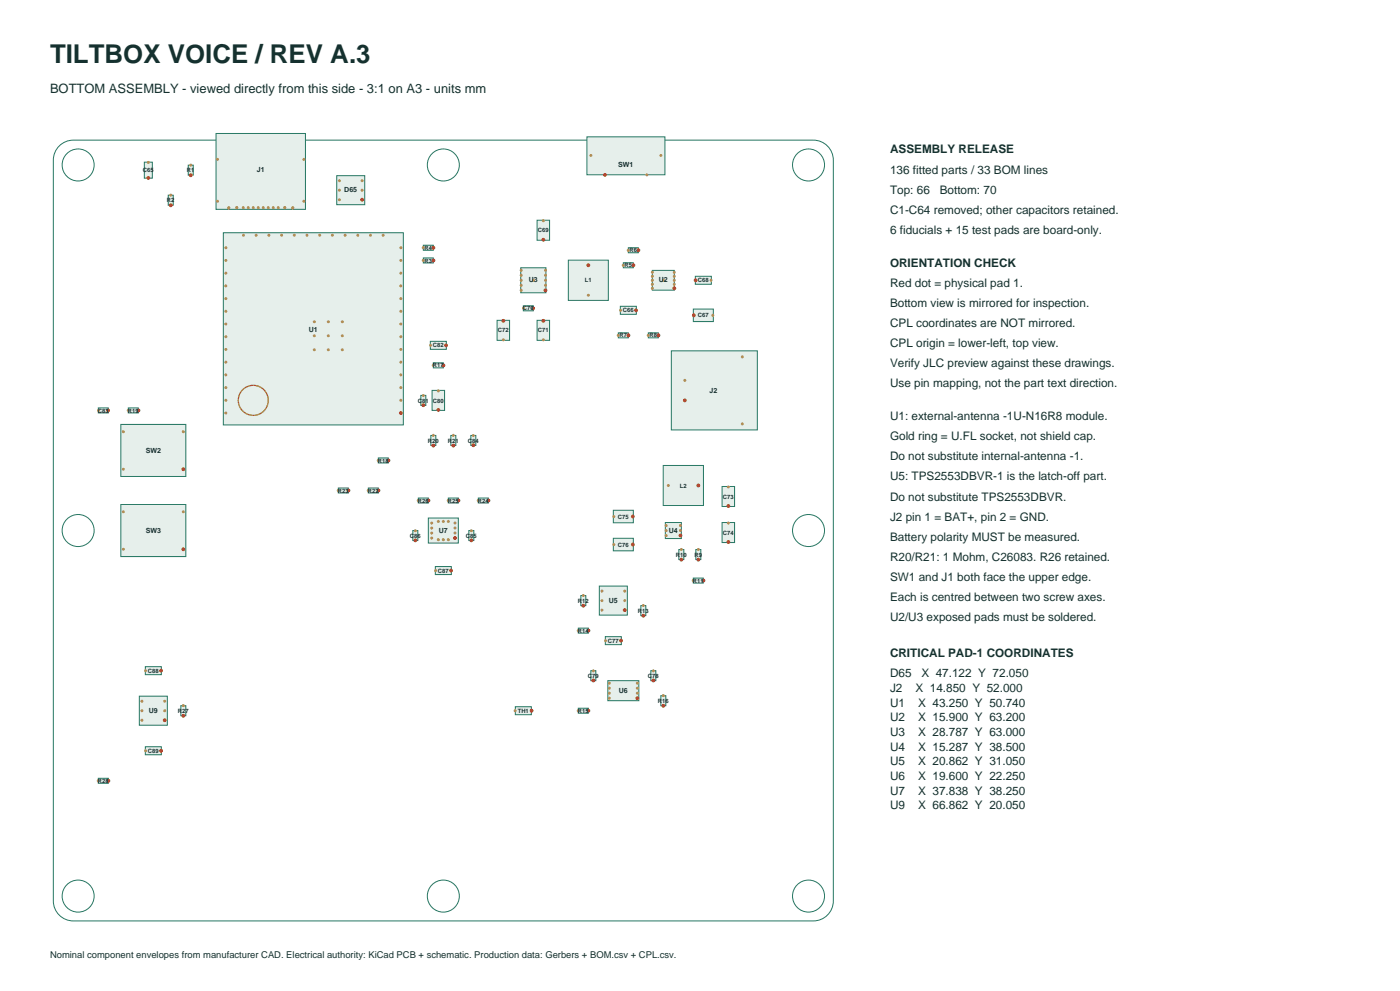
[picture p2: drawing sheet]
<svg xmlns="http://www.w3.org/2000/svg" width="420mm" height="297mm" viewBox="0 0 420 297" stroke-linecap="round" stroke-linejoin="round" font-family="sans-serif">
<g fill="none" stroke="#267763" stroke-width=".3">
<path d="M17.8 43.8a6 6 0 0 1 4.2-1.8h222a6 6 0 0 1 6 6v222a6 6 0 0 1-6 6h-222a6 6 0 0 1-6-6v-222a6 6 0 0 1 1.8-4.2z"/>
<circle cx="23.4" cy="49.4" r="4.8"/>
<circle cx="133" cy="49.4" r="4.8"/>
<circle cx="242.6" cy="49.4" r="4.8"/>
<circle cx="23.4" cy="159" r="4.8"/>
<circle cx="242.6" cy="159" r="4.8"/>
<circle cx="23.4" cy="268.6" r="4.8"/>
<circle cx="133" cy="268.6" r="4.8"/>
<circle cx="242.6" cy="268.6" r="4.8"/>
</g>
<path d="M43.3 48.6h2.4v4.8h-2.4z" fill-rule="evenodd" fill="#e6efeb" stroke="#267763" stroke-width=".3"/>
<g fill="#bf9c46">
<circle cx="44.5" cy="53.3" r=".45"/>
<circle cx="44.5" cy="48.7" r=".45"/>
</g>
<circle cx="44.5" cy="53.3" r=".57" fill="#bc3f2b"/>
<path d="M186.1 91.8h4.8v2.4h-4.8z" fill-rule="evenodd" fill="#e6efeb" stroke="#267763" stroke-width=".3"/>
<g fill="#bf9c46">
<circle cx="190.8" cy="93" r=".45"/>
<circle cx="186.2" cy="93" r=".45"/>
</g>
<circle cx="190.8" cy="93" r=".57" fill="#bc3f2b"/>
<path d="M208 92.6h6v3.8h-6z" fill-rule="evenodd" fill="#e6efeb" stroke="#267763" stroke-width=".3"/>
<g fill="#bf9c46">
<circle cx="208.1" cy="94.5" r=".45"/>
<circle cx="213.8" cy="94.5" r=".45"/>
</g>
<circle cx="208.1" cy="94.5" r=".57" fill="#bc3f2b"/>
<path d="M208.6 82.8h4.8v2.4h-4.8z" fill-rule="evenodd" fill="#e6efeb" stroke="#267763" stroke-width=".3"/>
<g fill="#bf9c46">
<circle cx="208.7" cy="84" r=".45"/>
<circle cx="213.3" cy="84" r=".45"/>
</g>
<circle cx="208.7" cy="84" r=".57" fill="#bc3f2b"/>
<path d="M161.1 66h3.8v6h-3.8z" fill-rule="evenodd" fill="#e6efeb" stroke="#267763" stroke-width=".3"/>
<g fill="#bf9c46">
<circle cx="163" cy="71.8" r=".45"/>
<circle cx="163" cy="66.1" r=".45"/>
</g>
<circle cx="163" cy="71.9" r=".57" fill="#bc3f2b"/>
<path d="M157 91.7h3v1.4h-3z" fill-rule="evenodd" fill="#e6efeb" stroke="#267763" stroke-width=".3"/>
<g fill="#bf9c46">
<circle cx="159.9" cy="92.4" r=".45"/>
<circle cx="157.1" cy="92.4" r=".45"/>
</g>
<circle cx="159.9" cy="92.4" r=".57" fill="#bc3f2b"/>
<path d="M161.1 96h3.8v6h-3.8z" fill-rule="evenodd" fill="#e6efeb" stroke="#267763" stroke-width=".3"/>
<g fill="#bf9c46">
<circle cx="163" cy="96.1" r=".45"/>
<circle cx="163" cy="101.8" r=".45"/>
</g>
<circle cx="163" cy="96.2" r=".57" fill="#bc3f2b"/>
<path d="M149.1 96h3.8v6h-3.8z" fill-rule="evenodd" fill="#e6efeb" stroke="#267763" stroke-width=".3"/>
<g fill="#bf9c46">
<circle cx="151" cy="96.1" r=".45"/>
<circle cx="151" cy="101.8" r=".45"/>
</g>
<circle cx="151" cy="96.2" r=".57" fill="#bc3f2b"/>
<path d="M216.6 145.8h3.8v6h-3.8z" fill-rule="evenodd" fill="#e6efeb" stroke="#267763" stroke-width=".3"/>
<g fill="#bf9c46">
<circle cx="218.5" cy="151.7" r=".45"/>
<circle cx="218.5" cy="146" r=".45"/>
</g>
<circle cx="218.5" cy="151.7" r=".57" fill="#bc3f2b"/>
<path d="M216.6 156.6h3.8v6h-3.8z" fill-rule="evenodd" fill="#e6efeb" stroke="#267763" stroke-width=".3"/>
<g fill="#bf9c46">
<circle cx="218.5" cy="162.4" r=".45"/>
<circle cx="218.5" cy="156.8" r=".45"/>
</g>
<circle cx="218.5" cy="162.5" r=".57" fill="#bc3f2b"/>
<path d="M184 152.9h6v3.8h-6z" fill-rule="evenodd" fill="#e6efeb" stroke="#267763" stroke-width=".3"/>
<g fill="#bf9c46">
<circle cx="189.8" cy="154.8" r=".45"/>
<circle cx="184.1" cy="154.8" r=".45"/>
</g>
<circle cx="189.8" cy="154.8" r=".57" fill="#bc3f2b"/>
<path d="M184 161.3h6v3.8h-6z" fill-rule="evenodd" fill="#e6efeb" stroke="#267763" stroke-width=".3"/>
<g fill="#bf9c46">
<circle cx="189.8" cy="163.2" r=".45"/>
<circle cx="184.1" cy="163.2" r=".45"/>
</g>
<circle cx="189.8" cy="163.2" r=".57" fill="#bc3f2b"/>
<path d="M181.6 190.8h4.8v2.4h-4.8z" fill-rule="evenodd" fill="#e6efeb" stroke="#267763" stroke-width=".3"/>
<g fill="#bf9c46">
<circle cx="186.3" cy="192" r=".45"/>
<circle cx="181.7" cy="192" r=".45"/>
</g>
<circle cx="186.3" cy="192" r=".57" fill="#bc3f2b"/>
<path d="M195.3 201h1.5v3h-1.5z" fill-rule="evenodd" fill="#e6efeb" stroke="#267763" stroke-width=".3"/>
<g fill="#bf9c46">
<circle cx="196" cy="203.9" r=".45"/>
<circle cx="196" cy="201.1" r=".45"/>
</g>
<circle cx="196" cy="203.9" r=".57" fill="#bc3f2b"/>
<path d="M177.2 201h1.5v3h-1.5z" fill-rule="evenodd" fill="#e6efeb" stroke="#267763" stroke-width=".3"/>
<g fill="#bf9c46">
<circle cx="178" cy="203.9" r=".45"/>
<circle cx="178" cy="201.1" r=".45"/>
</g>
<circle cx="178" cy="203.9" r=".57" fill="#bc3f2b"/>
<path d="M129.6 117h3.8v6h-3.8z" fill-rule="evenodd" fill="#e6efeb" stroke="#267763" stroke-width=".3"/>
<g fill="#bf9c46">
<circle cx="131.5" cy="122.9" r=".45"/>
<circle cx="131.5" cy="117.2" r=".45"/>
</g>
<circle cx="131.5" cy="122.9" r=".57" fill="#bc3f2b"/>
<path d="M126.2 118.5h1.5v3h-1.5z" fill-rule="evenodd" fill="#e6efeb" stroke="#267763" stroke-width=".3"/>
<g fill="#bf9c46">
<circle cx="127" cy="121.4" r=".45"/>
<circle cx="127" cy="118.6" r=".45"/>
</g>
<circle cx="127" cy="121.4" r=".57" fill="#bc3f2b"/>
<path d="M129.1 102.3h4.8v2.4h-4.8z" fill-rule="evenodd" fill="#e6efeb" stroke="#267763" stroke-width=".3"/>
<g fill="#bf9c46">
<circle cx="133.8" cy="103.5" r=".45"/>
<circle cx="129.2" cy="103.5" r=".45"/>
</g>
<circle cx="133.8" cy="103.5" r=".57" fill="#bc3f2b"/>
<path d="M29.5 122.2h3v1.5h-3z" fill-rule="evenodd" fill="#e6efeb" stroke="#267763" stroke-width=".3"/>
<g fill="#bf9c46">
<circle cx="32.4" cy="123" r=".45"/>
<circle cx="29.6" cy="123" r=".45"/>
</g>
<circle cx="32.4" cy="123" r=".57" fill="#bc3f2b"/>
<path d="M141.3 130.5h1.5v3h-1.5z" fill-rule="evenodd" fill="#e6efeb" stroke="#267763" stroke-width=".3"/>
<g fill="#bf9c46">
<circle cx="142" cy="133.4" r=".45"/>
<circle cx="142" cy="130.6" r=".45"/>
</g>
<circle cx="142" cy="133.4" r=".57" fill="#bc3f2b"/>
<path d="M140.6 159h1.6v3h-1.6z" fill-rule="evenodd" fill="#e6efeb" stroke="#267763" stroke-width=".3"/>
<g fill="#bf9c46">
<circle cx="141.4" cy="161.9" r=".45"/>
<circle cx="141.4" cy="159.1" r=".45"/>
</g>
<circle cx="141.4" cy="161.9" r=".57" fill="#bc3f2b"/>
<path d="M123.9 159h1.5v3h-1.5z" fill-rule="evenodd" fill="#e6efeb" stroke="#267763" stroke-width=".3"/>
<g fill="#bf9c46">
<circle cx="124.6" cy="161.9" r=".45"/>
<circle cx="124.6" cy="159.1" r=".45"/>
</g>
<circle cx="124.6" cy="161.9" r=".57" fill="#bc3f2b"/>
<path d="M130.6 169.8h4.8v2.4h-4.8z" fill-rule="evenodd" fill="#e6efeb" stroke="#267763" stroke-width=".3"/>
<g fill="#bf9c46">
<circle cx="135.3" cy="171" r=".45"/>
<circle cx="130.7" cy="171" r=".45"/>
</g>
<circle cx="135.3" cy="171" r=".57" fill="#bc3f2b"/>
<path d="M43.6 199.8h4.8v2.4h-4.8z" fill-rule="evenodd" fill="#e6efeb" stroke="#267763" stroke-width=".3"/>
<g fill="#bf9c46">
<circle cx="48.3" cy="201" r=".45"/>
<circle cx="43.7" cy="201" r=".45"/>
</g>
<circle cx="48.3" cy="201" r=".57" fill="#bc3f2b"/>
<path d="M43.6 223.8h4.8v2.4h-4.8z" fill-rule="evenodd" fill="#e6efeb" stroke="#267763" stroke-width=".3"/>
<g fill="#bf9c46">
<circle cx="48.3" cy="225" r=".45"/>
<circle cx="43.7" cy="225" r=".45"/>
</g>
<circle cx="48.3" cy="225" r=".57" fill="#bc3f2b"/>
<path d="M101 52.6h8.4v8.7h-8.4z" fill-rule="evenodd" fill="#e6efeb" stroke="#267763" stroke-width=".3"/>
<g fill="#bf9c46">
<circle cx="108.6" cy="59.9" r=".45"/>
<circle cx="108.6" cy="57" r=".45"/>
<circle cx="108.6" cy="54.2" r=".45"/>
<circle cx="101.8" cy="54.2" r=".45"/>
<circle cx="101.8" cy="57" r=".45"/>
<circle cx="101.8" cy="59.9" r=".45"/>
</g>
<circle cx="108.6" cy="59.8" r=".57" fill="#bc3f2b"/>
<path d="M64.8 40h26.8v22.7h-26.8z" fill-rule="evenodd" fill="#e6efeb" stroke="#267763" stroke-width=".3"/>
<g fill="#bf9c46">
<circle cx="87.8" cy="62.3" r=".45"/>
<circle cx="85.4" cy="62.2" r=".45"/>
<circle cx="82" cy="62.2" r=".45"/>
<circle cx="79" cy="62.2" r=".45"/>
<circle cx="77.5" cy="62.2" r=".45"/>
<circle cx="74.5" cy="62.2" r=".45"/>
<circle cx="71" cy="62.2" r=".45"/>
<circle cx="68.6" cy="62.3" r=".45"/>
<circle cx="73" cy="62.2" r=".45"/>
<circle cx="76" cy="62.2" r=".45"/>
<circle cx="80.5" cy="62.2" r=".45"/>
<circle cx="83.5" cy="62.2" r=".45"/>
<circle cx="91.2" cy="47.8" r=".45"/>
<circle cx="91.2" cy="60.3" r=".45"/>
<circle cx="65.3" cy="47.8" r=".45"/>
<circle cx="65.3" cy="60.3" r=".45"/>
</g>
<path d="M201.4 105.1h25.8v23.7h-25.8z" fill-rule="evenodd" fill="#e6efeb" stroke="#267763" stroke-width=".3"/>
<g fill="#bf9c46">
<circle cx="205.4" cy="120" r=".45"/>
<circle cx="205.4" cy="114" r=".45"/>
<circle cx="222.7" cy="127.1" r=".45"/>
<circle cx="222.7" cy="107" r=".45"/>
</g>
<circle cx="205.4" cy="120" r=".57" fill="#bc3f2b"/>
<path d="M170.5 78h12v12h-12z" fill-rule="evenodd" fill="#e6efeb" stroke="#267763" stroke-width=".3"/>
<g fill="#bf9c46">
<circle cx="176.5" cy="79.5" r=".45"/>
<circle cx="176.5" cy="88.5" r=".45"/>
</g>
<circle cx="176.5" cy="79.5" r=".57" fill="#bc3f2b"/>
<path d="M199 139.5h12v12h-12z" fill-rule="evenodd" fill="#e6efeb" stroke="#267763" stroke-width=".3"/>
<g fill="#bf9c46">
<circle cx="209.5" cy="145.5" r=".45"/>
<circle cx="200.5" cy="145.5" r=".45"/>
</g>
<circle cx="209.5" cy="145.5" r=".57" fill="#bc3f2b"/>
<path d="M56.5 49.5h1.5v3h-1.5z" fill-rule="evenodd" fill="#e6efeb" stroke="#267763" stroke-width=".3"/>
<g fill="#bf9c46">
<circle cx="57.2" cy="52.5" r=".45"/>
<circle cx="57.2" cy="49.5" r=".45"/>
</g>
<circle cx="57.2" cy="52.5" r=".57" fill="#bc3f2b"/>
<path d="M50.5 58.5h1.5v3h-1.5z" fill-rule="evenodd" fill="#e6efeb" stroke="#267763" stroke-width=".3"/>
<g fill="#bf9c46">
<circle cx="51.2" cy="61.5" r=".45"/>
<circle cx="51.2" cy="58.5" r=".45"/>
</g>
<circle cx="51.2" cy="61.5" r=".57" fill="#bc3f2b"/>
<path d="M127 77.3h3v1.5h-3z" fill-rule="evenodd" fill="#e6efeb" stroke="#267763" stroke-width=".3"/>
<g fill="#bf9c46">
<circle cx="130" cy="78.1" r=".45"/>
<circle cx="127" cy="78.1" r=".45"/>
</g>
<circle cx="130" cy="78.1" r=".57" fill="#bc3f2b"/>
<path d="M127 73.5h3v1.5h-3z" fill-rule="evenodd" fill="#e6efeb" stroke="#267763" stroke-width=".3"/>
<g fill="#bf9c46">
<circle cx="130" cy="74.3" r=".45"/>
<circle cx="127" cy="74.3" r=".45"/>
</g>
<circle cx="130" cy="74.2" r=".57" fill="#bc3f2b"/>
<path d="M187 78.8h3v1.5h-3z" fill-rule="evenodd" fill="#e6efeb" stroke="#267763" stroke-width=".3"/>
<g fill="#bf9c46">
<circle cx="190" cy="79.5" r=".45"/>
<circle cx="187" cy="79.5" r=".45"/>
</g>
<circle cx="190" cy="79.5" r=".57" fill="#bc3f2b"/>
<path d="M188.5 74.2h3v1.5h-3z" fill-rule="evenodd" fill="#e6efeb" stroke="#267763" stroke-width=".3"/>
<g fill="#bf9c46">
<circle cx="191.5" cy="75" r=".45"/>
<circle cx="188.5" cy="75" r=".45"/>
</g>
<circle cx="191.5" cy="75" r=".57" fill="#bc3f2b"/>
<path d="M185.5 99.8h3v1.4h-3z" fill-rule="evenodd" fill="#e6efeb" stroke="#267763" stroke-width=".3"/>
<g fill="#bf9c46">
<circle cx="188.5" cy="100.5" r=".45"/>
<circle cx="185.5" cy="100.5" r=".45"/>
</g>
<circle cx="188.5" cy="100.5" r=".57" fill="#bc3f2b"/>
<path d="M194.5 99.8h3v1.4h-3z" fill-rule="evenodd" fill="#e6efeb" stroke="#267763" stroke-width=".3"/>
<g fill="#bf9c46">
<circle cx="197.5" cy="100.5" r=".45"/>
<circle cx="194.5" cy="100.5" r=".45"/>
</g>
<circle cx="197.5" cy="100.5" r=".57" fill="#bc3f2b"/>
<path d="M208.8 164.7h1.5v3h-1.5z" fill-rule="evenodd" fill="#e6efeb" stroke="#267763" stroke-width=".3"/>
<g fill="#bf9c46">
<circle cx="209.5" cy="167.7" r=".45"/>
<circle cx="209.5" cy="164.7" r=".45"/>
</g>
<circle cx="209.5" cy="167.7" r=".57" fill="#bc3f2b"/>
<path d="M203.6 164.7h1.5v3h-1.5z" fill-rule="evenodd" fill="#e6efeb" stroke="#267763" stroke-width=".3"/>
<g fill="#bf9c46">
<circle cx="204.4" cy="167.7" r=".45"/>
<circle cx="204.4" cy="164.7" r=".45"/>
</g>
<circle cx="204.4" cy="167.7" r=".57" fill="#bc3f2b"/>
<path d="M208 173.3h3v1.5h-3z" fill-rule="evenodd" fill="#e6efeb" stroke="#267763" stroke-width=".3"/>
<g fill="#bf9c46">
<circle cx="211" cy="174" r=".45"/>
<circle cx="208" cy="174" r=".45"/>
</g>
<circle cx="211" cy="174" r=".57" fill="#bc3f2b"/>
<path d="M174.3 178.5h1.5v3h-1.5z" fill-rule="evenodd" fill="#e6efeb" stroke="#267763" stroke-width=".3"/>
<g fill="#bf9c46">
<circle cx="175" cy="181.5" r=".45"/>
<circle cx="175" cy="178.5" r=".45"/>
</g>
<circle cx="175" cy="181.5" r=".57" fill="#bc3f2b"/>
<path d="M192.2 181.5h1.5v3h-1.5z" fill-rule="evenodd" fill="#e6efeb" stroke="#267763" stroke-width=".3"/>
<g fill="#bf9c46">
<circle cx="193" cy="184.5" r=".45"/>
<circle cx="193" cy="181.5" r=".45"/>
</g>
<circle cx="193" cy="184.5" r=".57" fill="#bc3f2b"/>
<path d="M173.5 188.3h3v1.5h-3z" fill-rule="evenodd" fill="#e6efeb" stroke="#267763" stroke-width=".3"/>
<g fill="#bf9c46">
<circle cx="176.5" cy="189" r=".45"/>
<circle cx="173.5" cy="189" r=".45"/>
</g>
<circle cx="176.5" cy="189" r=".57" fill="#bc3f2b"/>
<path d="M173.5 212.2h3v1.5h-3z" fill-rule="evenodd" fill="#e6efeb" stroke="#267763" stroke-width=".3"/>
<g fill="#bf9c46">
<circle cx="176.5" cy="213" r=".45"/>
<circle cx="173.5" cy="213" r=".45"/>
</g>
<circle cx="176.5" cy="213" r=".57" fill="#bc3f2b"/>
<path d="M198.3 208.5h1.4v3h-1.4z" fill-rule="evenodd" fill="#e6efeb" stroke="#267763" stroke-width=".3"/>
<g fill="#bf9c46">
<circle cx="199" cy="211.5" r=".45"/>
<circle cx="199" cy="208.5" r=".45"/>
</g>
<circle cx="199" cy="211.5" r=".57" fill="#bc3f2b"/>
<path d="M130 108.7h3v1.5h-3z" fill-rule="evenodd" fill="#e6efeb" stroke="#267763" stroke-width=".3"/>
<g fill="#bf9c46">
<circle cx="133" cy="109.5" r=".45"/>
<circle cx="130" cy="109.5" r=".45"/>
</g>
<circle cx="133" cy="109.5" r=".57" fill="#bc3f2b"/>
<path d="M113.5 137.2h3v1.5h-3z" fill-rule="evenodd" fill="#e6efeb" stroke="#267763" stroke-width=".3"/>
<g fill="#bf9c46">
<circle cx="116.5" cy="138" r=".45"/>
<circle cx="113.5" cy="138" r=".45"/>
</g>
<circle cx="116.5" cy="138" r=".57" fill="#bc3f2b"/>
<path d="M38.5 122.2h3v1.5h-3z" fill-rule="evenodd" fill="#e6efeb" stroke="#267763" stroke-width=".3"/>
<g fill="#bf9c46">
<circle cx="41.5" cy="123" r=".45"/>
<circle cx="38.5" cy="123" r=".45"/>
</g>
<circle cx="41.5" cy="123" r=".57" fill="#bc3f2b"/>
<path d="M129.3 130.5h1.5v3h-1.5z" fill-rule="evenodd" fill="#e6efeb" stroke="#267763" stroke-width=".3"/>
<g fill="#bf9c46">
<circle cx="130" cy="133.5" r=".45"/>
<circle cx="130" cy="130.5" r=".45"/>
</g>
<circle cx="130" cy="133.5" r=".57" fill="#bc3f2b"/>
<path d="M135.2 130.5h1.5v3h-1.5z" fill-rule="evenodd" fill="#e6efeb" stroke="#267763" stroke-width=".3"/>
<g fill="#bf9c46">
<circle cx="136" cy="133.5" r=".45"/>
<circle cx="136" cy="130.5" r=".45"/>
</g>
<circle cx="136" cy="133.5" r=".57" fill="#bc3f2b"/>
<path d="M110.5 146.2h3v1.5h-3z" fill-rule="evenodd" fill="#e6efeb" stroke="#267763" stroke-width=".3"/>
<g fill="#bf9c46">
<circle cx="113.5" cy="147" r=".45"/>
<circle cx="110.5" cy="147" r=".45"/>
</g>
<circle cx="113.5" cy="147" r=".57" fill="#bc3f2b"/>
<path d="M101.5 146.2h3v1.5h-3z" fill-rule="evenodd" fill="#e6efeb" stroke="#267763" stroke-width=".3"/>
<g fill="#bf9c46">
<circle cx="104.5" cy="147" r=".45"/>
<circle cx="101.5" cy="147" r=".45"/>
</g>
<circle cx="104.5" cy="147" r=".57" fill="#bc3f2b"/>
<path d="M143.5 149.3h3v1.5h-3z" fill-rule="evenodd" fill="#e6efeb" stroke="#267763" stroke-width=".3"/>
<g fill="#bf9c46">
<circle cx="146.5" cy="150" r=".45"/>
<circle cx="143.5" cy="150" r=".45"/>
</g>
<circle cx="146.5" cy="150" r=".57" fill="#bc3f2b"/>
<path d="M134.5 149.3h3v1.5h-3z" fill-rule="evenodd" fill="#e6efeb" stroke="#267763" stroke-width=".3"/>
<g fill="#bf9c46">
<circle cx="137.5" cy="150" r=".45"/>
<circle cx="134.5" cy="150" r=".45"/>
</g>
<circle cx="137.5" cy="150" r=".57" fill="#bc3f2b"/>
<path d="M125.5 149.3h3v1.5h-3z" fill-rule="evenodd" fill="#e6efeb" stroke="#267763" stroke-width=".3"/>
<g fill="#bf9c46">
<circle cx="128.5" cy="150" r=".45"/>
<circle cx="125.5" cy="150" r=".45"/>
</g>
<circle cx="128.5" cy="150" r=".57" fill="#bc3f2b"/>
<path d="M54.2 211.5h1.5v3h-1.5z" fill-rule="evenodd" fill="#e6efeb" stroke="#267763" stroke-width=".3"/>
<g fill="#bf9c46">
<circle cx="55" cy="214.5" r=".45"/>
<circle cx="55" cy="211.5" r=".45"/>
</g>
<circle cx="55" cy="214.5" r=".57" fill="#bc3f2b"/>
<path d="M29.5 233.3h3v1.5h-3z" fill-rule="evenodd" fill="#e6efeb" stroke="#267763" stroke-width=".3"/>
<g fill="#bf9c46">
<circle cx="32.5" cy="234" r=".45"/>
<circle cx="29.5" cy="234" r=".45"/>
</g>
<circle cx="32.5" cy="234" r=".57" fill="#bc3f2b"/>
<path d="M176.1 41h23.4v11.4h-23.4z" fill-rule="evenodd" fill="#e6efeb" stroke="#267763" stroke-width=".3"/>
<g fill="#bf9c46">
<circle cx="181.5" cy="52.4" r=".45"/>
<circle cx="194.1" cy="52.4" r=".45"/>
<circle cx="177.3" cy="46.6" r=".45"/>
<circle cx="198.3" cy="46.6" r=".45"/>
</g>
<circle cx="181.5" cy="52.4" r=".57" fill="#bc3f2b"/>
<path d="M36.2 127.2h19.5v15.6h-19.5z" fill-rule="evenodd" fill="#e6efeb" stroke="#267763" stroke-width=".3"/>
<g fill="#bf9c46">
<circle cx="55" cy="140.6" r=".45"/>
<circle cx="37" cy="140.6" r=".45"/>
<circle cx="55" cy="129.4" r=".45"/>
<circle cx="37" cy="129.4" r=".45"/>
</g>
<circle cx="55" cy="140.6" r=".57" fill="#bc3f2b"/>
<path d="M36.2 151.2h19.5v15.6h-19.5z" fill-rule="evenodd" fill="#e6efeb" stroke="#267763" stroke-width=".3"/>
<g fill="#bf9c46">
<circle cx="55" cy="164.6" r=".45"/>
<circle cx="37" cy="164.6" r=".45"/>
<circle cx="55" cy="153.4" r=".45"/>
<circle cx="37" cy="153.4" r=".45"/>
</g>
<circle cx="55" cy="164.6" r=".57" fill="#bc3f2b"/>
<path d="M154.6 211.8h4.8v2.4h-4.8z" fill-rule="evenodd" fill="#e6efeb" stroke="#267763" stroke-width=".3"/>
<g fill="#bf9c46">
<circle cx="159.5" cy="213" r=".45"/>
<circle cx="154.5" cy="213" r=".45"/>
</g>
<circle cx="159.5" cy="213" r=".57" fill="#bc3f2b"/>
<path d="M67 69.8h54v57.6h-54z" fill-rule="evenodd" fill="#e6efeb" stroke="#267763" stroke-width=".3"/>
<g fill="#bf9c46">
<circle cx="120.2" cy="123.8" r=".45"/>
<circle cx="120.2" cy="120" r=".45"/>
<circle cx="120.2" cy="116.2" r=".45"/>
<circle cx="120.2" cy="112.4" r=".45"/>
<circle cx="120.2" cy="108.5" r=".45"/>
<circle cx="120.2" cy="104.7" r=".45"/>
<circle cx="120.2" cy="100.9" r=".45"/>
<circle cx="120.2" cy="97.1" r=".45"/>
<circle cx="120.2" cy="93.3" r=".45"/>
<circle cx="120.2" cy="89.5" r=".45"/>
<circle cx="120.2" cy="85.7" r=".45"/>
<circle cx="120.2" cy="81.9" r=".45"/>
<circle cx="120.2" cy="78.1" r=".45"/>
<circle cx="120.2" cy="74.3" r=".45"/>
<circle cx="115" cy="70.5" r=".45"/>
<circle cx="111.1" cy="70.5" r=".45"/>
<circle cx="107.3" cy="70.5" r=".45"/>
<circle cx="103.5" cy="70.5" r=".45"/>
<circle cx="99.7" cy="70.5" r=".45"/>
<circle cx="95.9" cy="70.5" r=".45"/>
<circle cx="92.1" cy="70.5" r=".45"/>
<circle cx="88.3" cy="70.5" r=".45"/>
<circle cx="84.5" cy="70.5" r=".45"/>
<circle cx="80.7" cy="70.5" r=".45"/>
<circle cx="76.9" cy="70.5" r=".45"/>
<circle cx="73" cy="70.5" r=".45"/>
<circle cx="67.7" cy="74.3" r=".45"/>
<circle cx="67.7" cy="78.1" r=".45"/>
<circle cx="67.7" cy="81.9" r=".45"/>
<circle cx="67.7" cy="85.7" r=".45"/>
<circle cx="67.7" cy="89.5" r=".45"/>
<circle cx="67.7" cy="93.3" r=".45"/>
<circle cx="67.7" cy="97.1" r=".45"/>
<circle cx="67.7" cy="100.9" r=".45"/>
<circle cx="67.7" cy="104.7" r=".45"/>
<circle cx="67.7" cy="108.5" r=".45"/>
<circle cx="67.7" cy="112.4" r=".45"/>
<circle cx="67.7" cy="116.2" r=".45"/>
<circle cx="67.7" cy="120" r=".45"/>
<circle cx="67.7" cy="123.8" r=".45"/>
<circle cx="102.7" cy="96.4" r=".45"/>
<circle cx="102.7" cy="100.6" r=".45"/>
<circle cx="102.7" cy="104.8" r=".45"/>
<circle cx="98.5" cy="96.4" r=".45"/>
<circle cx="98.5" cy="100.6" r=".45"/>
<circle cx="98.5" cy="104.8" r=".45"/>
<circle cx="94.3" cy="96.4" r=".45"/>
<circle cx="94.3" cy="100.6" r=".45"/>
<circle cx="94.3" cy="104.8" r=".45"/>
</g>
<circle cx="120.2" cy="123.8" r=".57" fill="#bc3f2b"/>
<path d="M195.7 81h6.6v6h-6.6z" fill-rule="evenodd" fill="#e6efeb" stroke="#267763" stroke-width=".3"/>
<g fill="#bf9c46">
<circle cx="202.3" cy="86.4" r=".45"/>
<circle cx="202.3" cy="85.2" r=".45"/>
<circle cx="202.3" cy="84" r=".45"/>
<circle cx="202.3" cy="82.8" r=".45"/>
<circle cx="202.3" cy="81.6" r=".45"/>
<circle cx="195.7" cy="81.6" r=".45"/>
<circle cx="195.7" cy="82.8" r=".45"/>
<circle cx="195.7" cy="84" r=".45"/>
<circle cx="195.7" cy="85.2" r=".45"/>
<circle cx="195.7" cy="86.4" r=".45"/>
<circle cx="199" cy="84" r=".45"/>
</g>
<circle cx="202.3" cy="86.4" r=".57" fill="#bc3f2b"/>
<path d="M156.2 80.3h7.6v7.5h-7.6z" fill-rule="evenodd" fill="#e6efeb" stroke="#267763" stroke-width=".3"/>
<g fill="#bf9c46">
<circle cx="163.6" cy="87" r=".45"/>
<circle cx="163.6" cy="85.5" r=".45"/>
<circle cx="163.6" cy="84" r=".45"/>
<circle cx="163.6" cy="82.5" r=".45"/>
<circle cx="163.6" cy="81" r=".45"/>
<circle cx="156.4" cy="81" r=".45"/>
<circle cx="156.4" cy="82.5" r=".45"/>
<circle cx="156.4" cy="84" r=".45"/>
<circle cx="156.4" cy="85.5" r=".45"/>
<circle cx="156.4" cy="87" r=".45"/>
<circle cx="160" cy="84" r=".45"/>
</g>
<circle cx="163.6" cy="87" r=".57" fill="#bc3f2b"/>
<path d="M199.6 156.6h4.8v4.8h-4.8z" fill-rule="evenodd" fill="#e6efeb" stroke="#267763" stroke-width=".3"/>
<g fill="#bf9c46">
<circle cx="204.1" cy="160.5" r=".45"/>
<circle cx="204.1" cy="159" r=".45"/>
<circle cx="204.1" cy="157.5" r=".45"/>
<circle cx="199.9" cy="157.5" r=".45"/>
<circle cx="199.9" cy="159" r=".45"/>
<circle cx="199.9" cy="160.5" r=".45"/>
</g>
<circle cx="204.1" cy="160.5" r=".57" fill="#bc3f2b"/>
<path d="M179.8 175.7h8.4v8.7h-8.4z" fill-rule="evenodd" fill="#e6efeb" stroke="#267763" stroke-width=".3"/>
<g fill="#bf9c46">
<circle cx="187.4" cy="182.9" r=".45"/>
<circle cx="187.4" cy="180" r=".45"/>
<circle cx="187.4" cy="177.1" r=".45"/>
<circle cx="180.6" cy="177.1" r=".45"/>
<circle cx="180.6" cy="180" r=".45"/>
<circle cx="180.6" cy="182.9" r=".45"/>
</g>
<circle cx="187.4" cy="182.8" r=".57" fill="#bc3f2b"/>
<path d="M182.3 204h9.3v6h-9.3z" fill-rule="evenodd" fill="#e6efeb" stroke="#267763" stroke-width=".3"/>
<g fill="#bf9c46">
<circle cx="191.2" cy="209.3" r=".45"/>
<circle cx="191.2" cy="207.8" r=".45"/>
<circle cx="191.2" cy="206.2" r=".45"/>
<circle cx="191.2" cy="204.7" r=".45"/>
<circle cx="182.8" cy="204.7" r=".45"/>
<circle cx="182.8" cy="206.2" r=".45"/>
<circle cx="182.8" cy="207.8" r=".45"/>
<circle cx="182.8" cy="209.3" r=".45"/>
</g>
<circle cx="191.2" cy="209.3" r=".57" fill="#bc3f2b"/>
<path d="M128.5 155.2h9v7.5h-9z" fill-rule="evenodd" fill="#e6efeb" stroke="#267763" stroke-width=".3"/>
<g fill="#bf9c46">
<circle cx="136.5" cy="161.3" r=".45"/>
<circle cx="136.5" cy="159.8" r=".45"/>
<circle cx="136.5" cy="158.2" r=".45"/>
<circle cx="136.5" cy="156.8" r=".45"/>
<circle cx="134.5" cy="156.3" r=".45"/>
<circle cx="133" cy="156.3" r=".45"/>
<circle cx="131.5" cy="156.3" r=".45"/>
<circle cx="129.5" cy="156.8" r=".45"/>
<circle cx="129.5" cy="158.2" r=".45"/>
<circle cx="129.5" cy="159.8" r=".45"/>
<circle cx="129.5" cy="161.3" r=".45"/>
<circle cx="131.5" cy="161.7" r=".45"/>
<circle cx="133" cy="161.7" r=".45"/>
<circle cx="134.5" cy="161.7" r=".45"/>
</g>
<circle cx="136.5" cy="161.3" r=".57" fill="#bc3f2b"/>
<path d="M41.8 208.7h8.4v8.7h-8.4z" fill-rule="evenodd" fill="#e6efeb" stroke="#267763" stroke-width=".3"/>
<g fill="#bf9c46">
<circle cx="49.4" cy="215.9" r=".45"/>
<circle cx="49.4" cy="213" r=".45"/>
<circle cx="49.4" cy="210.1" r=".45"/>
<circle cx="42.6" cy="210.1" r=".45"/>
<circle cx="42.6" cy="213" r=".45"/>
<circle cx="42.6" cy="215.9" r=".45"/>
</g>
<circle cx="49.4" cy="215.9" r=".57" fill="#bc3f2b"/>
<circle cx="76" cy="120" r="4.5" fill="none" stroke="#ad7922" stroke-width=".39"/>
<text font-size="7.8" fill="#15312f" x="15" y="19">TILTBOX VOICE / REV A.3</text>
<text font-size="3.9" fill="#15312f" x="15" y="28">BOTTOM ASSEMBLY - viewed directly from this side - 3:1 on A3 - units mm</text>
<g font-size="3.5" fill="#15312f">
<text x="267" y="46">ASSEMBLY RELEASE</text>
<text x="267" y="52">136 fitted parts / 33 BOM lines</text>
<text x="267" y="58">Top: 66</text>
<text x="281.9" y="58">Bottom: 70</text>
<text x="267" y="64">C1-C64 removed; other capacitors retained.</text>
<text x="267" y="70">6 fiducials + 15 test pads are board-only.</text>
<text x="267" y="80">ORIENTATION CHECK</text>
<text x="267" y="86">Red dot = physical pad 1.</text>
<text x="267" y="92">Bottom view is mirrored for inspection.</text>
<text x="267" y="98">CPL coordinates are NOT mirrored.</text>
<text x="267" y="104">CPL origin = lower-left, top view.</text>
<text x="267" y="110">Verify JLC preview against these drawings.</text>
<text x="267" y="116">Use pin mapping, not the part text direction.</text>
<text x="267" y="126">U1: external-antenna -1U-N16R8 module.</text>
<text x="267" y="132">Gold ring = U.FL socket, not shield cap.</text>
<text x="267" y="138">Do not substitute internal-antenna -1.</text>
<text x="267" y="144">U5: TPS2553DBVR-1 is the latch-off part.</text>
<text x="267" y="150">Do not substitute TPS2553DBVR.</text>
<text x="267" y="156">J2 pin 1 = BAT+, pin 2 = GND.</text>
<text x="267" y="162">Battery polarity MUST be measured.</text>
<text x="267" y="168">R20/R21: 1 Mohm, C26083. R26 retained.</text>
<text x="267" y="174">SW1 and J1 both face the upper edge.</text>
<text x="267" y="180">Each is centred between two screw axes.</text>
<text x="267" y="186">U2/U3 exposed pads must be soldered.</text>
<text x="267" y="197">CRITICAL PAD-1 COORDINATES</text>
<text x="267" y="203">D65</text>
<text x="276.4" y="203">X 47.122 Y 72.050</text>
<text x="267" y="207.4">J2</text>
<text x="274.6" y="207.4">X 14.850 Y 52.000</text>
<text x="267" y="211.8">U1</text>
<text x="275.4" y="211.8">X 43.250 Y 50.740</text>
<text x="267" y="216.2">U2</text>
<text x="267" y="220.6">U3</text>
<text x="275.4" y="216.2">X 15.900 Y 63.200</text>
<text x="275.4" y="220.6">X 28.787 Y 63.000</text>
<text x="267" y="225">U4</text>
<text x="275.4" y="225">X 15.287 Y 38.500</text>
<text x="267" y="229.4">U5</text>
<text x="267" y="233.8">U6</text>
<text x="275.4" y="229.4">X 20.862 Y 31.050</text>
<text x="275.4" y="233.8">X 19.600 Y 22.250</text>
<text x="267" y="238.2">U7</text>
<text x="275.4" y="238.2">X 37.838 Y 38.250</text>
<text x="267" y="242.6">U9</text>
<text x="275.4" y="242.6">X 66.862 Y 20.050</text>
</g>
<text font-size="2.8" fill="#15312f" x="15" y="287">Nominal component envelopes from manufacturer CAD. Electrical authority: KiCad PCB + schematic. Production data: Gerbers + BOM.csv + CPL.csv.</text>
<g font-size="2.1" fill="#15312f">
<text x="77" y="51.6">J1</text>
<text x="185.5" y="50.1">SW1</text>
<text x="103.3" y="57.6">D65</text>
<text x="158.6" y="84.6">U3</text>
<text x="197.6" y="84.6">U2</text>
<text x="92.6" y="99.6">U1</text>
<text x="212.8" y="117.6">J2</text>
<text x="43.7" y="135.6">SW2</text>
<text x="43.7" y="159.6">SW3</text>
<text x="131.6" y="159.6">U7</text>
<text x="200.6" y="159.6">U4</text>
<text x="182.6" y="180.6">U5</text>
<text x="185.6" y="207.6">U6</text>
<text x="44.6" y="213.6">U9</text>
</g>
<g font-size="1.8" fill="#15312f">
<text x="42.9" y="51.6">C65</text>
<text x="56.1" y="51.6">R1</text>
<text x="50.1" y="60.6">R2</text>
<text x="161.4" y="69.6">C69</text>
<text x="127.4" y="74.9">R4</text>
<text x="188.9" y="75.6">R6</text>
<text x="127.4" y="78.7">R3</text>
<text x="187.4" y="80.1">R5</text>
<text x="175.5" y="84.6">L1</text>
<text x="209.4" y="84.6">C68</text>
<text x="156.9" y="93">C70</text>
<text x="186.9" y="93.6">C66</text>
<text x="209.4" y="95.1">C67</text>
<text x="149.4" y="99.6">C72</text>
<text x="161.4" y="99.6">C71</text>
<text x="185.9" y="101.1">R7</text>
<text x="194.9" y="101.1">R8</text>
<text x="129.9" y="104.1">C82</text>
<text x="129.9" y="110.1">R17</text>
<text x="29.4" y="123.6">C83</text>
<text x="38.4" y="123.6">R19</text>
<text x="125.4" y="120.6">C81</text>
<text x="129.9" y="120.6">C80</text>
<text x="128.4" y="132.6">R20</text>
<text x="134.4" y="132.6">R21</text>
<text x="140.4" y="132.6">C84</text>
<text x="113.4" y="138.6">R18</text>
<text x="101.4" y="147.6">R23</text>
<text x="110.4" y="147.6">R22</text>
<text x="204" y="146.1">L2</text>
<text x="216.9" y="149.4">C73</text>
<text x="125.4" y="150.6">R26</text>
<text x="134.4" y="150.6">R25</text>
<text x="143.4" y="150.6">R24</text>
<text x="185.4" y="155.4">C75</text>
<text x="123" y="161.1">C86</text>
<text x="139.8" y="161.1">C85</text>
<text x="216.9" y="160.2">C74</text>
<text x="185.4" y="163.8">C76</text>
<text x="202.8" y="166.8">R10</text>
<text x="208.4" y="166.8">R9</text>
<text x="131.4" y="171.6">C87</text>
<text x="207.9" y="174.6">R11</text>
<text x="173.4" y="180.6">R12</text>
<text x="191.4" y="183.6">R13</text>
<text x="173.4" y="189.6">R14</text>
<text x="182.4" y="192.6">C77</text>
<text x="44.4" y="201.6">C88</text>
<text x="176.4" y="203.1">C79</text>
<text x="194.4" y="203.1">C78</text>
<text x="53.4" y="213.6">R27</text>
<text x="155.3" y="213.6">TH1</text>
<text x="173.4" y="213.6">R15</text>
<text x="197.4" y="210.6">R16</text>
<text x="44.4" y="225.6">C89</text>
<text x="29.4" y="234.6">R28</text>
</g>
</svg>
